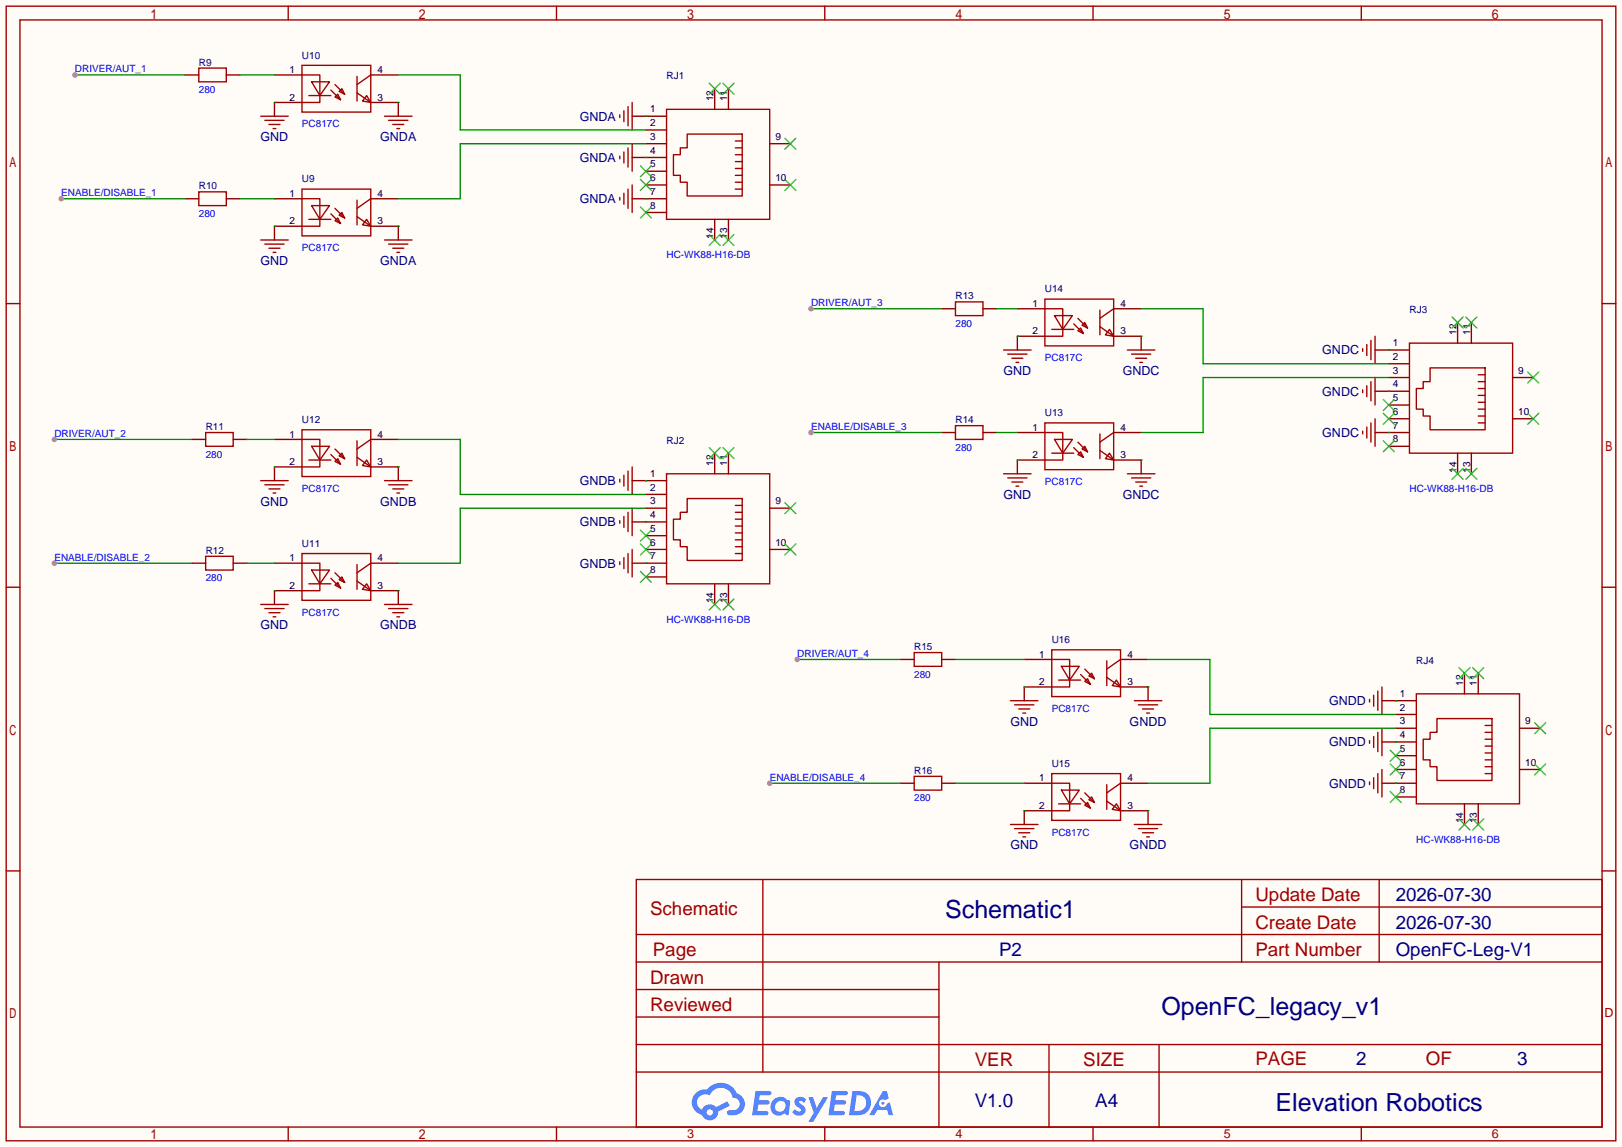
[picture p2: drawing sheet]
<svg xmlns="http://www.w3.org/2000/svg" width="299mm" height="212mm" viewBox="0 0 299 212" stroke-linecap="round" stroke-linejoin="round" font-family="sans-serif">
<path d="M0 0h299.5v211.8h-299.5z" fill="#fffcf7"/>
<g fill="none" stroke="#a10000" stroke-width=".25">
<path d="M1.1 1.1h297.2v209.6h-297.2zM3.7 3.7h292.1v204.5h-292.1zM53.2 1.1v2.6M102.7 1.1v2.6M152.3 1.1v2.6M201.8 1.1v2.6M251.3 1.1v2.6M1.1 56.1h2.6M295.8 56.1h2.5M1.1 108.5h2.6M295.8 108.5h2.5M1.1 160.8h2.6"/>
<path d="M117.5 162.4h178.3v45.8h-178.3zM117.5 177.7h178.3M117.5 172.6h178.3M140.8 162.4v35.6M173.4 177.7v30.5M229.2 162.4v15.3M229.2 167.5h66.6M254.6 162.4v15.3M295.8 160.8h2.5M117.5 182.8h55.9M117.5 198h178.3M117.5 192.9h178.3"/>
<path d="M117.5 187.8h55.9M193.7 192.9v15.3M214 192.9v15.3M53.2 208.2v2.5M102.7 208.2v2.5M152.3 208.2v2.5M201.8 208.2v2.5M251.3 208.2v2.5"/>
</g>
<g fill="#5487ff">
<path d="M147 202.8a1.3 1.3 0 0 1 1.8 .3l-.4 .6a.54 .54 0 0 0-.9-.2l.1 .2a1.58 1.58 0 0 1 1.1 1.6 1.43 1.43 0 0 1-2.5 .1l.6-.6a.64 .64 0 0 0 .5 .5 .64 .64 0 0 0 .6-.3l-.1-.2a1.6 1.6 0 0 1-1.1-1.6z"/>
<path d="M149.3 202.7h.8l.7 1.9 1.2-1.9h.9l-2.7 4.5h-.9l.9-1.7z"/>
<path d="M139.5 201.5h1.6a1.31 1.31 0 0 1 1.3 .2 .4 .4 0 0 1-.4 .6h-1.7l-.2 .9h1.7a.4 .4 0 0 1 .3 .4 .4 .4 0 0 1-.4 .4h-1.7l-.2 1.2h.9a1.23 1.23 0 0 1 1.1 .2 .39 .39 0 0 1-.3 .6h-2.6z"/>
<path d="M153.6 201.5h1.6a1.32 1.32 0 0 1 1.3 .2 .39 .39 0 0 1-.4 .6h-1.7l-.2 .9h1.7a.4 .4 0 0 1 .3 .4 .4 .4 0 0 1-.4 .4h-1.7l-.1 1.2h.8a1.23 1.23 0 0 1 1.1 .2 .39 .39 0 0 1-.3 .6h-2.6z"/>
<path d="M163 201.5h.7l.4 1.3-.7 .4a.75 .75 0 0 0-1.1 .3 .75 .75 0 0 0 .5 1 .75 .75 0 0 0 1-.6l.5-.3 .6 2.4h-.9l-.2-1h-1.8l-.6 1h-.9z"/>
<path d="M157.4 201.5l-.6 4.5h1.4a2.27 2.27 0 0 0 2.6-2.3 2.27 2.27 0 0 0-2.7-2.2zM158.2 202.3a1.5 1.5 0 0 1 1.8 1.5 1.5 1.5 0 0 1-2 1.4h-.3z"/>
<path d="M142.8 203.1a1.62 1.62 0 0 0-.4 2.1 1.62 1.62 0 0 0 2.1 .7l.3-.3 .4 .3 .4 .1 .3-2.5-.2-.3h-.4a1.58 1.58 0 0 0-2.5-.1zM143.4 203.6a.99 .99 0 0 1 1.6 .3 .99 .99 0 0 1-.8 1.4 .94 .94 0 0 1-1.1-.5 .94 .94 0 0 1 .3-1.2z"/>
<path d="M128.4 201.9a2.37 2.37 0 0 0 1.2 4 1.54 1.54 0 0 0 1.8 1 1.54 1.54 0 0 0 1.2-1.6l2.1-1.1-.4-.8-2.1 1.1a1.57 1.57 0 0 0-2.6 .4 1.5 1.5 0 0 1-.7-2.1 1.5 1.5 0 0 1 2.1-.5 2.23 2.23 0 0 1 2.3-1.4 2.23 2.23 0 0 1 2 1.8 1.16 1.16 0 0 1 1.3 1.1 1.16 1.16 0 0 1-1.1 1.3h-.7a.47 .47 0 0 0-.6 .3 .47 .47 0 0 0 .4 .6 2.23 2.23 0 0 0 2.3-.7 2.23 2.23 0 0 0 .4-2.3 2.16 2.16 0 0 0-1.3-1.1 3.2 3.2 0 0 0-5.4-.7l-1.2 .1zM130.5 205.4a.58 .58 0 0 1 1.1 0 .58 .58 0 0 1-1.1 0z"/>
<circle cx="163" cy="203.8" r=".28"/>
</g>
<g fill="none" stroke="#870000" stroke-width=".25">
<path d="M34.2 13.8h2.5M41.8 13.8h2.5M50.7 13.8h5.1M55.8 18.9h-5.1v2.6M68.5 13.8h5M68.5 18.9h5v2.6M132 16.4v3.8M134.5 16.4v3.8M34.2 36.7h2.5M41.8 36.7h2.5M50.7 36.7h5.1M68.5 36.7h5"/>
<path d="M116.7 36.7h6.4M116.7 29.1h6.4M116.7 21.5h6.4M119.3 39.2h3.8M119.3 34.2h3.8M119.3 31.6h3.8M119.3 26.5h3.8M119.3 24h3.8M142.1 34.2h3.8M142.1 26.5h3.8M55.8 41.8h-5.1v2.5M68.5 41.8h5v2.5"/>
<path d="M132 40.5v3.8M134.5 40.5v3.8M173.9 57h2.5M181.5 57h2.5M187.8 57h5.1M205.6 57h5.1M269.1 59.6v3.8M271.7 59.6v3.8M173.9 79.9h2.5M181.5 79.9h2.5M187.8 79.9h5.1M192.9 62.1h-5.1v2.5"/>
<path d="M205.6 79.9h5.1M205.6 62.1h5.1v2.5M253.9 79.9h6.3M253.9 72.3h6.3M253.9 64.6h6.3M256.4 77.3h3.8M256.4 74.8h3.8M256.4 69.7h3.8M256.4 67.2h3.8M279.3 77.3h3.8M279.3 69.7h3.8M35.4 81.2h2.6"/>
<path d="M43.1 81.2h2.5M50.7 81.2h5.1M55.8 86.2h-5.1v2.6M68.5 86.2h5v2.6M68.5 81.2h5M116.7 96.4h6.4M116.7 88.8h6.4M119.3 98.9h3.8M119.3 93.9h3.8M119.3 91.3h3.8M132 83.7v3.8M134.5 83.7v3.8"/>
<path d="M142.1 93.9h3.8M192.9 85h-5.1v2.5M205.6 85h5.1v2.5M256.4 82.4h3.8M269.1 83.7v3.8M271.7 83.7v3.8M35.4 104h2.6M43.1 104h2.5M50.7 104h5.1M55.8 109.1h-5.1v2.5M68.5 109.1h5v2.5M68.5 104h5"/>
<path d="M116.7 104h6.4M119.3 106.6h3.8M119.3 101.5h3.8M132 107.8v3.8M134.5 107.8v3.8M142.1 101.5h3.8M166.2 121.8h2.6M173.9 121.8h2.5M189.1 121.8h5.1M194.2 126.9h-5.1v2.5M206.9 121.8h5.1M206.9 126.9h5.1v2.5"/>
<path d="M255.1 137h6.4M255.1 129.4h6.4M257.7 139.6h3.8M257.7 134.5h3.8M257.7 132h3.8M270.4 124.3v3.8M272.9 124.3v3.8M280.5 134.5h3.9M166.2 144.7h2.6M173.9 144.7h2.5M189.1 144.7h5.1M194.2 149.7h-5.1v2.6"/>
<path d="M206.9 144.7h5.1M206.9 149.7h5.1v2.6M255.1 144.7h6.4M257.7 147.2h3.8M257.7 142.1h3.8M270.4 148.5v3.8M272.9 148.5v3.8M280.5 142.1h3.9"/>
</g>
<g fill="none" stroke="#3c3" stroke-width=".25">
<path d="M130.9 15.4l2.1 2M133 15.4l-2.1 2M133.5 15.4l2 2M135.5 15.4l-2 2M118.2 38.2l2.1 2.1M118.2 33.1l2.1 2.1M118.2 30.6l2.1 2M120.3 38.2l-2.1 2.1M120.3 33.1l-2.1 2.1M120.3 30.6l-2.1 2M144.9 25.5l2 2.1M144.9 33.1l2 2.1"/>
<path d="M146.9 25.5l-2 2.1M146.9 33.1l-2 2.1M130.9 43.3l2.1 2M133 43.3l-2.1 2M133.5 43.3l2 2M135.5 43.3l-2 2M268.1 58.5l2 2.1M270.1 58.5l-2 2.1M270.6 58.5l2.1 2.1M272.7 58.5l-2.1 2.1M255.4 76.3l2 2.1M255.4 73.8l2 2"/>
<path d="M257.4 76.3l-2 2.1M257.4 73.8l-2 2M282.1 68.7l2 2M282.1 76.3l2 2.1M284.1 68.7l-2 2M284.1 76.3l-2 2.1M118.2 97.9l2.1 2M120.3 97.9l-2.1 2M130.9 82.7l2.1 2M133 82.7l-2.1 2M133.5 82.7l2 2M135.5 82.7l-2 2"/>
<path d="M144.9 92.8l2 2.1M146.9 92.8l-2 2.1M255.4 81.4l2 2M257.4 81.4l-2 2M268.1 86.5l2 2M270.1 86.5l-2 2M270.6 86.5l2.1 2M272.7 86.5l-2.1 2M118.2 105.5l2.1 2.1M118.2 100.5l2.1 2M120.3 105.5l-2.1 2.1M120.3 100.5l-2.1 2"/>
<path d="M130.9 110.6l2.1 2M133 110.6l-2.1 2M133.5 110.6l2 2M135.5 110.6l-2 2M144.9 100.5l2 2M146.9 100.5l-2 2M256.7 138.6l2 2M258.7 138.6l-2 2M269.4 123.3l2 2M271.4 123.3l-2 2M271.9 123.3l2 2M273.9 123.3l-2 2"/>
<path d="M283.3 133.5l2.1 2M285.4 133.5l-2.1 2M256.7 146.2l2 2M256.7 141.1l2 2M258.7 146.2l-2 2M258.7 141.1l-2 2M269.4 151.3l2 2M271.4 151.3l-2 2M271.9 151.3l2 2M273.9 151.3l-2 2M283.3 141.1l2.1 2M285.4 141.1l-2.1 2"/>
</g>
<g fill="none" stroke="#a10000" stroke-width=".25">
<path d="M36.7 12.6h5.1v2.5h-5.1zM55.8 12.1h12.7v8.6h-12.7zM55.8 13.8h3.3v5.1h-3.3M57 17.7h4.1M57.5 15.1h3.3l-1.7 2.6zM61.1 16.6l1.8 1.8M61.8 15.6l1.8 1.8M62.4 17.4l.5 1-1.1-.5zM62.6 16.9l.5-.5 .5 1zM65.9 14.1v4.6M65.9 17.1l2.6 1.8M67.7 17.7l.8 1.2-1.6-.2z"/>
<path d="M68.5 13.8l-2.6 1.8M116 19.7v3.5M116.7 18.9v5.1M36.7 35.4h5.1v2.6h-5.1zM48.1 21.5h5.1M48.9 22.2h3.6M49.7 23h2M50.4 23.7h.5M55.8 34.9h12.7v8.7h-12.7zM55.8 36.7h3.3v5.1h-3.3M57.5 38h3.3l-1.7 2.5zM61.1 39.5l1.8 1.8"/>
<path d="M61.8 38.5l1.8 1.8M62.6 39.8l.5-.6 .5 1.1zM65.9 37v4.5M68.5 36.7l-2.6 1.8M71 21.5h5.1M71.8 22.2h3.5M72.5 23h2M73.3 23.7h.5M114.4 21.2v.5M114.4 28.8v.5M114.4 36.4v.6M115.2 20.4v2.1"/>
<path d="M115.2 28.1v2M115.2 35.7v2M116 27.3v3.6M116 34.9v3.6M116.7 26.5v5.1M116.7 34.2v5M123.1 20.2h19v20.3h-19zM126.9 24.8h10.1v11.4h-10.1v-2.5h-1.3v-1.3h-1.3v-3.8h1.3v-1.3h1.3zM135.8 34.9h1.2M135.8 33.7h1.2M135.8 32.4h1.2M135.8 31.1h1.2"/>
<path d="M135.8 29.8h1.2M135.8 28.6h1.2M135.8 27.3h1.2M135.8 26h1.2M48.1 44.3h5.1M48.9 45.1h3.6M49.7 45.8h2M50.4 46.6h.5M57 40.5h4.1M61.8 40.8l.6-.5 .5 1zM65.9 40l2.6 1.8M67.7 40.5l.8 1.3-1.6-.3z"/>
<path d="M71 44.3h5.1M71.8 45.1h3.5M72.5 45.8h2M73.3 46.6h.5M176.4 55.8h5.1v2.5h-5.1zM192.9 55.2h12.7v8.7h-12.7zM192.9 57h3.3v5.1h-3.3M194.7 58.3h3.3l-1.8 2.5zM198.2 59.8l1.8 1.8M199 58.8l1.8 1.8M200.3 59.6l.5 1-1-.5zM203.1 57.3v4.5"/>
<path d="M205.6 57l-2.5 1.8M38 79.9h5.1v2.5h-5.1zM55.8 79.4h12.7v8.6h-12.7zM176.4 78.6h5.1v2.6h-5.1zM185.3 64.6h5.1M186.1 65.4h3.5M186.8 66.2h2M187.6 66.9h.5M192.9 78.1h12.7v8.6h-12.7zM192.9 79.9h3.3v5.1h-3.3M194.2 60.8h4M199 61.1l.5-.5 .5 1z"/>
<path d="M203.1 60.3l2.5 1.8M204.9 60.8l.7 1.3-1.5-.3zM205.6 79.9l-2.5 1.8M208.2 64.6h5M208.9 65.4h3.6M209.7 66.2h2M210.4 66.9h.5M251.6 64.4v.5M251.6 72v.5M251.6 79.6v.5M252.3 63.6v2.1M252.3 71.2v2.1"/>
<path d="M252.3 78.9v2M253.1 62.9v3.5M253.1 70.5v3.5M253.1 78.1v3.6M253.9 62.1v5.1M253.9 69.7v5.1M253.9 77.3v5.1M260.2 63.4h19.1v20.3h-19.1zM264 67.9h10.2v11.5h-10.2v-2.6h-1.2v-1.2h-1.3v-3.8h1.3v-1.3h1.2zM272.9 78.1h1.3M272.9 76.8h1.3M272.9 75.6h1.3"/>
<path d="M272.9 74.3h1.3M272.9 73h1.3M272.9 71.8h1.3M272.9 70.5h1.3M272.9 69.2h1.3M48.1 88.8h5.1M48.9 89.5h3.6M49.7 90.3h2M50.4 91.1h.5M55.8 81.2h3.3v5h-3.3M57 85h4.1M57.5 82.4h3.3l-1.7 2.6z"/>
<path d="M61.1 83.9l1.8 1.8M61.8 85.2l.6-.5 .5 1zM61.8 82.9l1.8 1.8M62.6 84.2l.5-.5 .5 1zM65.9 81.4v4.6M65.9 84.5l2.6 1.7M67.7 85l.8 1.2-1.6-.2zM68.5 81.2l-2.6 1.7M71 88.8h5.1M71.8 89.5h3.5M72.5 90.3h2M73.3 91.1h.5"/>
<path d="M114.4 88.5v.5M114.4 96.1v.5M115.2 87.8v2M115.2 95.4v2M116 87v3.6M116 94.6v3.6M116.7 86.2v5.1M116.7 93.9v5M123.1 87.5h19v20.3h-19zM126.9 92.1h10.1v11.4h-10.1v-2.5h-1.3v-1.3h-1.3v-3.8h1.3v-1.3h1.3zM135.8 99.7h1.2M135.8 98.4h1.2"/>
<path d="M135.8 97.2h1.2M135.8 95.9h1.2M135.8 94.6h1.2M135.8 93.3h1.2M185.3 87.5h5.1M186.1 88.3h3.5M186.8 89h2M187.6 89.8h.5M194.2 83.7h4M194.7 81.2h3.3l-1.8 2.5zM198.2 82.7l1.8 1.8M199 83.9l.5-.5 .5 1.1z"/>
<path d="M199 81.7l1.8 1.7M200.3 82.4l.5 1-1-.5zM203.1 80.1v4.6M203.1 83.2l2.5 1.8M204.9 83.7l.7 1.3-1.5-.3zM208.2 87.5h5M208.9 88.3h3.6M209.7 89h2M210.4 89.8h.5M38 102.7h5.1v2.6h-5.1zM48.1 111.6h5.1M48.9 112.4h3.6"/>
<path d="M49.7 113.2h2M50.4 113.9h.5M55.8 102.2h12.7v8.7h-12.7zM55.8 104h3.3v5.1h-3.3M57 107.8h4.1M57.5 105.3h3.3l-1.7 2.5zM61.1 106.8l1.8 1.8M61.8 105.8l1.8 1.8M62.4 107.6l.5 1-1.1-.5zM62.6 107.1l.5-.5 .5 1zM65.9 104.3v4.5M65.9 107.3l2.6 1.8"/>
<path d="M67.7 107.8l.8 1.3-1.6-.3zM68.5 104l-2.6 1.8M71 111.6h5.1M71.8 112.4h3.5M72.5 113.2h2M73.3 113.9h.5M114.4 103.8v.5M115.2 103v2M116 102.2v3.6M116.7 101.5v5.1M135.8 102.2h1.2M135.8 101h1.2"/>
<path d="M168.8 120.5h5.1v2.6h-5.1zM186.6 129.4h5M187.3 130.2h3.6M188.1 130.9h2M188.8 131.7h.6M194.2 120h12.7v8.7h-12.7zM194.2 121.8h3.3v5.1h-3.3M195.5 125.6h4M196 123.1h3.3l-1.8 2.5zM199.5 124.6l1.8 1.8M200.3 125.9l.5-.6 .5 1.1zM200.3 123.6l1.8 1.7"/>
<path d="M201 124.8l.5-.5 .6 1zM204.3 122v4.6M204.3 125.1l2.6 1.8M206.1 125.6l.8 1.3-1.5-.3zM206.9 121.8l-2.6 1.8M209.4 129.4h5.1M210.2 130.2h3.5M210.9 130.9h2.1M211.7 131.7h.5M252.9 129.2v.5M252.9 136.8v.5M253.6 128.4v2"/>
<path d="M253.6 136v2M254.4 127.6v3.6M254.4 135.3v3.5M255.1 126.9v5.1M255.1 134.5v5.1M261.5 128.1h19v20.4h-19zM265.3 132.7h10.2v11.4h-10.2v-2.5h-1.3v-1.3h-1.2v-3.8h1.2v-1.2h1.3zM274.2 139.1h1.3M274.2 137.8h1.3M274.2 136.5h1.3M274.2 135.3h1.3M274.2 134h1.3"/>
<path d="M168.8 143.4h5.1v2.5h-5.1zM186.6 152.3h5M187.3 153h3.6M188.1 153.8h2M188.8 154.6h.6M194.2 142.9h12.7v8.6h-12.7zM194.2 144.7h3.3v5h-3.3M195.5 148.5h4M196 145.9h3.3l-1.8 2.6zM199.5 147.4l1.8 1.8M200.3 148.7l.5-.5 .5 1zM200.3 146.4l1.8 1.8"/>
<path d="M201 147.7l.5-.5 .6 1zM204.3 144.9v4.6M204.3 148l2.6 1.7M206.1 148.5l.8 1.2-1.5-.2zM206.9 144.7l-2.6 1.7M209.4 152.3h5.1M210.2 153h3.5M210.9 153.8h2.1M211.7 154.6h.5M252.9 144.4v.5M253.6 143.6v2.1M254.4 142.9v3.5"/>
<path d="M255.1 142.1v5.1M274.2 142.9h1.3M274.2 141.6h1.3M274.2 140.3h1.3"/>
</g>
<g fill="none" stroke="#008700" stroke-width=".25">
<path d="M13.8 13.8h20.4M44.3 13.8h6.4M50.7 18.9h.1M73.5 18.9h.1M73.5 13.8h11.5v10.2h34.3M44.3 36.7h6.4M119.3 21.5h.1M119.3 36.7h.1M119.3 29.1h.1M119.3 26.5h-34.3v10.2h-11.5M50.7 41.8h.1M73.5 41.8h.1"/>
<path d="M184 57h3.8M210.7 57h11.4v10.2h34.3M184 79.9h3.8M187.8 62.1h.1M210.7 62.1h.1M256.4 64.6h.1M256.4 79.9h.1M256.4 72.3h.1M256.4 69.7h-34.3v10.2h-11.4M45.6 81.2h5.1M50.7 86.2h.1M73.5 86.2h.1"/>
<path d="M73.5 81.2h11.5v10.1h34.3M119.3 88.8h.1M119.3 96.4h.1M119.3 93.9h-34.3v10.1h-11.5M187.8 85h.1M210.7 85h.1M45.6 104h5.1M50.7 109.1h.1M73.5 109.1h.1M119.3 104h.1M176.4 121.8h12.7M189.1 126.9h.1"/>
<path d="M212 126.9h.1M212 121.8h11.4v10.2h34.3M257.7 129.4h.1M257.7 137h.1M257.7 134.5h-34.3v10.2h-11.4M176.4 144.7h12.7M189.1 149.7h.1M212 149.7h.1M257.7 144.7h.1"/>
</g>
<circle cx="13.8" cy="13.8" r=".51" fill="#999"/>
<path d="M11.3 36.7h22.9" fill="none" stroke="#008700" stroke-width=".25"/>
<circle cx="11.3" cy="36.7" r=".51" fill="#999"/>
<path d="M10 104h25.4" fill="none" stroke="#008700" stroke-width=".25"/>
<circle cx="10" cy="104" r=".51" fill="#999"/>
<path d="M10 81.2h25.4" fill="none" stroke="#008700" stroke-width=".25"/>
<circle cx="10" cy="81.2" r=".51" fill="#999"/>
<path d="M149.7 57h24.2" fill="none" stroke="#008700" stroke-width=".25"/>
<circle cx="149.7" cy="57" r=".51" fill="#999"/>
<path d="M149.7 79.9h24.2" fill="none" stroke="#008700" stroke-width=".25"/>
<circle cx="149.7" cy="79.9" r=".51" fill="#999"/>
<path d="M147.2 121.8h19" fill="none" stroke="#008700" stroke-width=".25"/>
<circle cx="147.2" cy="121.8" r=".51" fill="#999"/>
<path d="M142.1 144.7h24.1" fill="none" stroke="#008700" stroke-width=".25"/>
<circle cx="142.1" cy="144.7" r=".51" fill="#999"/>
<g font-size="4.6" fill="#000080">
<text x="174.5" y="169.6">Schematic1</text>
<text x="214.4" y="187.4">OpenFC_legacy_v1</text>
<text x="235.5" y="205.2">Elevation Robotics</text>
</g>
<g font-size="3.5" fill="#a00000">
<text x="231.8" y="166.4">Update Date</text>
<text x="120" y="169">Schematic</text>
<text x="231.8" y="171.5">Create Date</text>
<text x="120.5" y="176.6">Page</text>
<text x="231.8" y="176.6">Part Number</text>
<text x="120" y="181.7">Drawn</text>
<text x="120" y="186.7">Reviewed</text>
<text x="180" y="196.9">VER</text>
<text x="200" y="196.9">SIZE</text>
<text x="231.8" y="196.6">PAGE</text>
<text x="263.3" y="196.6">OF</text>
</g>
<g font-size="3.5" fill="#000080">
<text x="257.7" y="166.4">2026-07-30</text>
<text x="257.7" y="171.5">2026-07-30</text>
<text x="184.4" y="176.6">P2</text>
<text x="257.7" y="176.6">OpenFC-Leg-V1</text>
<text x="250.4" y="196.6">2</text>
<text x="280.1" y="196.6">3</text>
<text x="180" y="204.5">V1.0</text>
<text x="202.2" y="204.5">A4</text>
</g>
<g font-size="2.3" fill="#000080">
<text x="107" y="22.3">GNDA</text>
<text x="48.1" y="26.1">GND</text>
<text x="70.2" y="26.1">GNDA</text>
<text x="107" y="29.9">GNDA</text>
<text x="107" y="37.5">GNDA</text>
<text x="48.1" y="48.9">GND</text>
<text x="70.2" y="48.9">GNDA</text>
<text x="244.1" y="65.5">GNDC</text>
<text x="185.3" y="69.3">GND</text>
<text x="207.3" y="69.3">GNDC</text>
<text x="244.1" y="73.1">GNDC</text>
<text x="244.1" y="80.7">GNDC</text>
<text x="107" y="89.6">GNDB</text>
<text x="48.1" y="93.4">GND</text>
<text x="70.2" y="93.4">GNDB</text>
<text x="185.3" y="92.1">GND</text>
<text x="207.3" y="92.1">GNDC</text>
<text x="107" y="97.2">GNDB</text>
<text x="107" y="104.8">GNDB</text>
<text x="48.1" y="116.3">GND</text>
<text x="70.2" y="116.3">GNDB</text>
<text x="245.4" y="130.2">GNDD</text>
<text x="186.5" y="134">GND</text>
<text x="208.6" y="134">GNDD</text>
<text x="245.4" y="137.8">GNDD</text>
<text x="245.4" y="145.5">GNDD</text>
<text x="186.5" y="156.9">GND</text>
<text x="208.6" y="156.9">GNDD</text>
</g>
<g font-size="2.3" fill="#a00000">
<text x="296.2" y="187.8">D</text>
<text x="126.9" y="210.2">3</text>
<text x="176.4" y="210.2">4</text>
<text x="225.9" y="210.2">5</text>
<text x="275.5" y="210.2">6</text>
</g>
<g font-size="1.8" fill="#000080">
<text x="55.8" y="10.8">U10</text>
<text x="36.7" y="12.1">R9</text>
<text x="123.1" y="14.7">RJ1</text>
<text x="36.7" y="35">R10</text>
<text x="55.8" y="33.7">U9</text>
<text x="176.4" y="55.3">R13</text>
<text x="192.9" y="54">U14</text>
<text x="260.2" y="57.8">RJ3</text>
<text x="192.9" y="76.9">U13</text>
<text x="38" y="79.4">R11</text>
<text x="55.8" y="78.2">U12</text>
<text x="123.1" y="82">RJ2</text>
<text x="176.4" y="78.2">R14</text>
<text x="55.8" y="101">U11</text>
<text x="38" y="102.3">R12</text>
<text x="194.2" y="118.8">U16</text>
<text x="168.8" y="120.1">R15</text>
<text x="261.5" y="122.6">RJ4</text>
<text x="168.8" y="142.9">R16</text>
<text x="194.2" y="141.7">U15</text>
</g>
<g font-size="1.8" fill="#00f">
<text x="13.8" y="13.4">DRIVER/AUT_1</text>
<text x="36.7" y="17.2">280</text>
<text x="55.8" y="23.5">PC817C</text>
<text x="11.3" y="36.2">ENABLE/DISABLE_1</text>
<text x="36.7" y="40.1">280</text>
<text x="55.8" y="46.4">PC817C</text>
<text x="123.1" y="47.7">HC-WK88-H16-DB</text>
<text x="149.7" y="56.6">DRIVER/AUT_3</text>
<text x="176.4" y="60.4">280</text>
<text x="192.9" y="66.7">PC817C</text>
<text x="10" y="80.7">DRIVER/AUT_2</text>
<text x="149.7" y="79.4">ENABLE/DISABLE_3</text>
<text x="176.4" y="83.2">280</text>
<text x="38" y="84.5">280</text>
<text x="192.9" y="89.6">PC817C</text>
<text x="55.8" y="90.9">PC817C</text>
<text x="260.2" y="90.9">HC-WK88-H16-DB</text>
<text x="10" y="103.6">ENABLE/DISABLE_2</text>
<text x="38" y="107.4">280</text>
<text x="55.8" y="113.7">PC817C</text>
<text x="123.1" y="115">HC-WK88-H16-DB</text>
<text x="147.2" y="121.3">DRIVER/AUT_4</text>
<text x="168.8" y="125.1">280</text>
<text x="194.2" y="131.5">PC817C</text>
<text x="142.1" y="144.2">ENABLE/DISABLE_4</text>
<text x="168.8" y="148">280</text>
<text x="194.2" y="154.4">PC817C</text>
<text x="261.5" y="155.6">HC-WK88-H16-DB</text>
</g>
<g font-size="1.8">
<text x="53.5" y="13.5">1</text>
<text x="69.7" y="13.5">4</text>
<text x="53.5" y="18.6">2</text>
<text x="69.7" y="18.6">3</text>
<text x="120" y="23.3">2</text>
<text x="120" y="20.7">1</text>
<text x="131.7" y="18.7" transform="rotate(-90 131.7 18.7)">12</text>
<text x="134.3" y="18.7" transform="rotate(-90 134.3 18.7)">11</text>
<text x="120" y="28.4">4</text>
<text x="120" y="25.8">3</text>
<text x="143.2" y="25.8">9</text>
<text x="120" y="36">7</text>
<text x="120" y="33.4">6</text>
<text x="120" y="30.9">5</text>
<text x="143.2" y="33.4">10</text>
<text x="53.5" y="41.4">2</text>
<text x="53.5" y="36.4">1</text>
<text x="69.7" y="36.4">4</text>
<text x="69.7" y="41.4">3</text>
<text x="120" y="38.5">8</text>
<text x="131.7" y="44.1" transform="rotate(-90 131.7 44.1)">14</text>
<text x="134.3" y="44.1" transform="rotate(-90 134.3 44.1)">13</text>
<text x="190.6" y="56.7">1</text>
<text x="206.9" y="56.7">4</text>
<text x="190.6" y="61.8">2</text>
<text x="206.9" y="61.8">3</text>
<text x="257.2" y="63.9">1</text>
<text x="268.9" y="61.8" transform="rotate(-90 268.9 61.8)">12</text>
<text x="271.4" y="61.8" transform="rotate(-90 271.4 61.8)">11</text>
<text x="257.2" y="71.5">4</text>
<text x="257.2" y="69">3</text>
<text x="257.2" y="66.5">2</text>
<text x="280.3" y="69">9</text>
<text x="257.2" y="76.6">6</text>
<text x="257.2" y="74.1">5</text>
<text x="280.3" y="76.6">10</text>
<text x="53.5" y="80.8">1</text>
<text x="69.7" y="80.8">4</text>
<text x="190.6" y="79.5">1</text>
<text x="206.9" y="79.5">4</text>
<text x="257.2" y="81.7">8</text>
<text x="257.2" y="79.2">7</text>
<text x="53.5" y="85.9">2</text>
<text x="69.7" y="85.9">3</text>
<text x="120" y="88.1">1</text>
<text x="131.7" y="86" transform="rotate(-90 131.7 86)">12</text>
<text x="134.3" y="86" transform="rotate(-90 134.3 86)">11</text>
<text x="190.6" y="84.6">2</text>
<text x="206.9" y="84.6">3</text>
<text x="268.9" y="87.3" transform="rotate(-90 268.9 87.3)">14</text>
<text x="271.4" y="87.3" transform="rotate(-90 271.4 87.3)">13</text>
<text x="120" y="95.7">4</text>
<text x="120" y="93.1">3</text>
<text x="120" y="90.6">2</text>
<text x="143.2" y="93.1">9</text>
<text x="120" y="100.8">6</text>
<text x="120" y="98.2">5</text>
<text x="143.2" y="100.8">10</text>
<text x="53.5" y="103.7">1</text>
<text x="69.7" y="103.7">4</text>
<text x="120" y="105.8">8</text>
<text x="120" y="103.3">7</text>
<text x="53.5" y="108.8">2</text>
<text x="69.7" y="108.8">3</text>
<text x="131.7" y="111.4" transform="rotate(-90 131.7 111.4)">14</text>
<text x="134.3" y="111.4" transform="rotate(-90 134.3 111.4)">13</text>
<text x="191.9" y="121.5">1</text>
<text x="208.2" y="121.5">4</text>
<text x="191.9" y="126.5">2</text>
<text x="208.2" y="126.5">3</text>
<text x="258.5" y="131.2">2</text>
<text x="258.5" y="128.7">1</text>
<text x="270.2" y="126.6" transform="rotate(-90 270.2 126.6)">12</text>
<text x="272.7" y="126.6" transform="rotate(-90 272.7 126.6)">11</text>
<text x="258.5" y="136.3">4</text>
<text x="258.5" y="133.8">3</text>
<text x="281.6" y="133.8">9</text>
<text x="258.5" y="143.9">7</text>
<text x="258.5" y="141.4">6</text>
<text x="258.5" y="138.9">5</text>
<text x="281.6" y="141.4">10</text>
<text x="191.9" y="149.4">2</text>
<text x="191.9" y="144.3">1</text>
<text x="208.2" y="144.3">4</text>
<text x="208.2" y="149.4">3</text>
<text x="258.5" y="146.5">8</text>
<text x="270.2" y="152" transform="rotate(-90 270.2 152)">14</text>
<text x="272.7" y="152" transform="rotate(-90 272.7 152)">13</text>
</g>
</svg>
